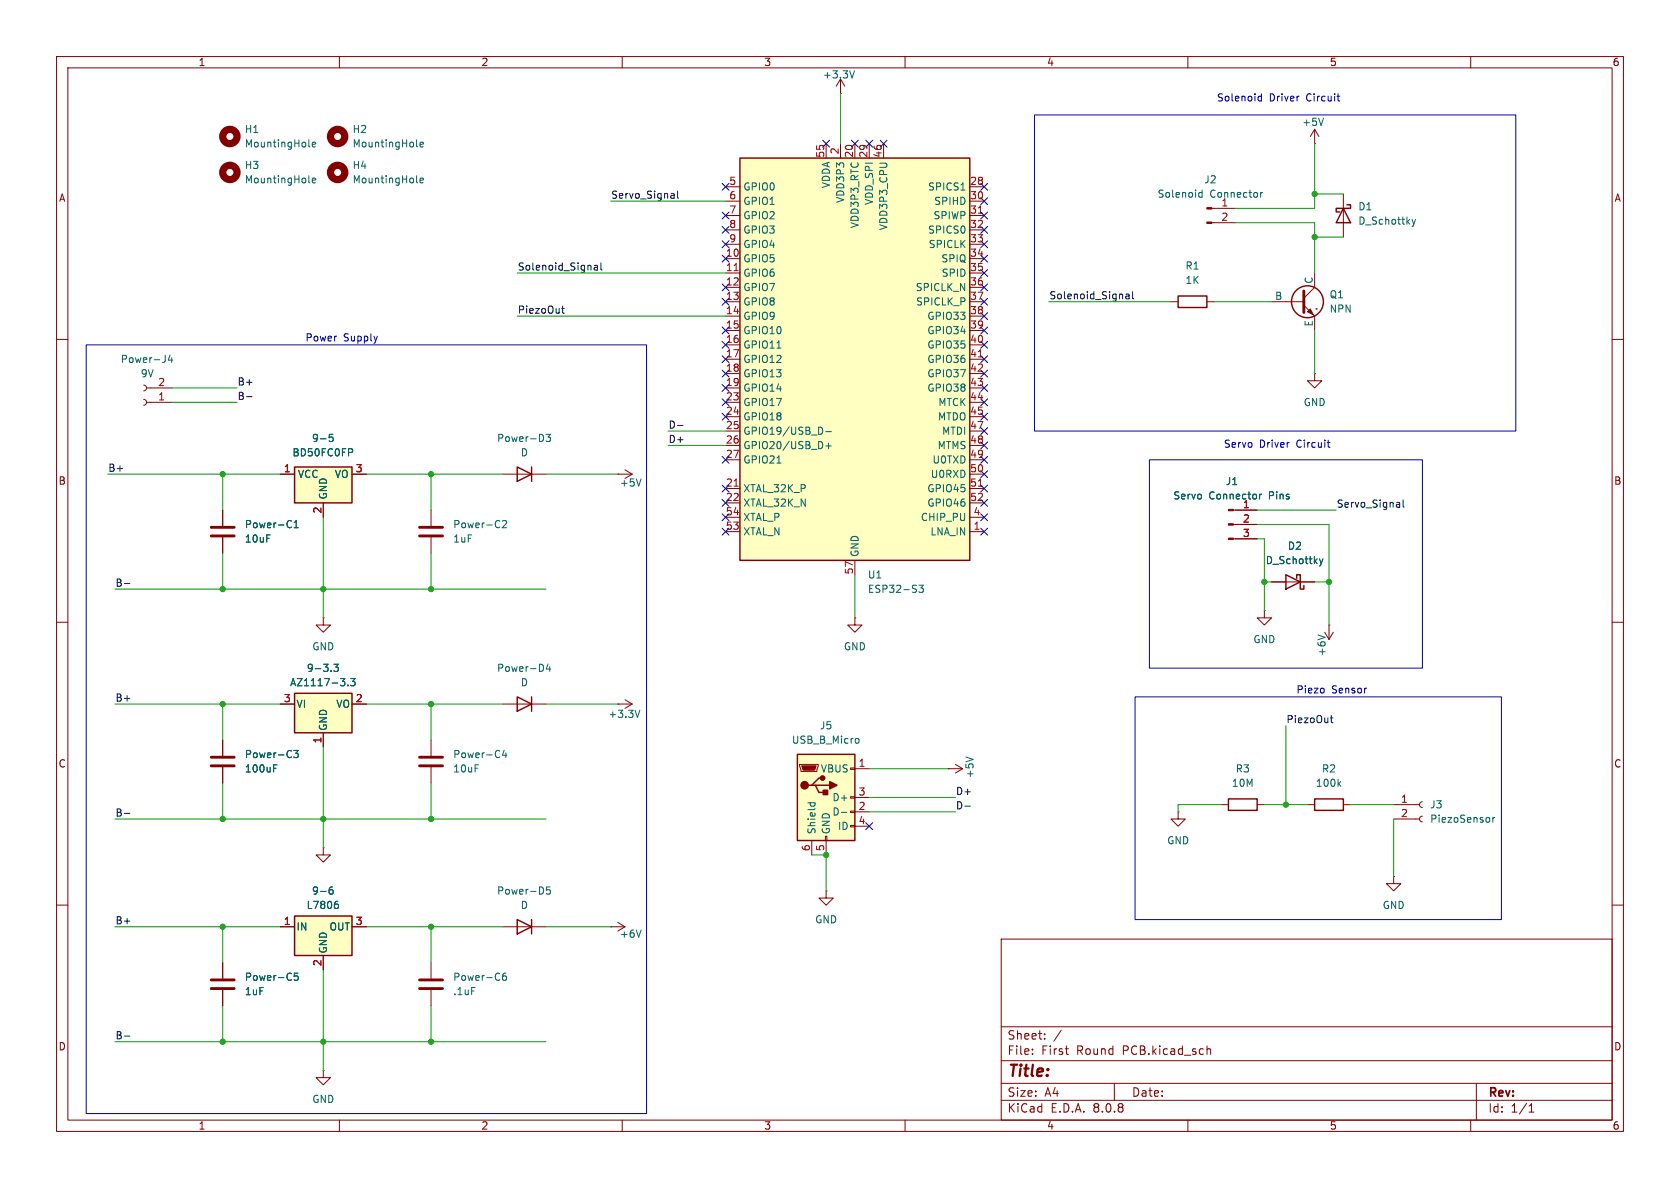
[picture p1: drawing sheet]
<svg xmlns="http://www.w3.org/2000/svg" width="297mm" height="210mm" viewBox="0 0 297 210" stroke-linecap="round" stroke-linejoin="round" font-family="sans-serif">
<g fill="none" stroke="#840000" stroke-width=".18">
<path d="M10 10h277v190h-277zM12 12h273v186h-273zM60 10v2M110 10v2M160 10v2M210 10v2M260 10v2M214.2 39.4h4.2M214.2 36.8h4.2M232.4 25.4h.1M232.4 22.9v2.5M232.4 22.9l-.8 1.2"/>
<path d="M232.4 22.9l.8 1.2M237.5 34.3v7.6M224.8 53.3h5.7M230.5 54l1.9 1.9v2.5M232.4 48.3v2.5l-1.9 1.9M232.7 54.6h.1M10 60h2M285 60h2M76.2 90.2v2.8M76.2 95v2.8M10 110h2M285 110h2"/>
<path d="M208.3 143.5v1.3h1.2l-1.2 1.3-1.3-1.3h1.3M208.3 143.5h.1M246.4 144.8h4.6M246.4 142.2h4.6M251.5 144.3l-.4 .1-.1 .4 .1 .3 .4 .2M251.5 141.7l-.4 .2-.1 .3 .1 .4 .4 .1M10 160h2M177 166h108v32h-108zM285 160h2M60 198v2M110 198v2M160 198v2"/>
<path d="M177 194.5h108M177 191.5h108M177 187.5h108M177 181.5h108M182.5 186.3v.1M182.5 185.5v.1M184.7 183.6v.1M184.7 182.8v.1M187.6 182.1l-1.3 2M188.3 185.4h.6M188.7 186.4h.2M197 191.5v3"/>
<path d="M210 198v2M213.4 185.5l.2-.1 .4 .1v.9M213.4 184.9v1.5M260 198v2M261 191.5v6.5M270.3 196.6h.9M270.3 195.5l.4-.4v1.5"/>
</g>
<g fill="#840000" stroke="#840000" stroke-width=".18">
<path d="M213.4 39.2h.8v.3h-.8z"/>
<path d="M213.4 36.7h.8v.3h-.8z"/>
<path d="M231.1 55.1l.5-.5 .6 1z"/>
</g>
<path d="M211.9 34.6l.3 .3 .3-.1M212.5 33.6v1.3M212.5 34.1l-.3-.1-.3 .3M222.9 34v.9M223.2 34l-.3 .3M234 20.9l-.5 1.3M249.6 38.8l.3 .8M249.9 39.6l-.3 .5M250.2 38.8l-.3 .8M88.8 92.1l.5-.1 .3 .4-.8 .9h.8M263.9 144.5v.9M264.3 144.5l-.4 .3" fill="none" stroke="#006464" stroke-width=".18"/>
<g fill="none" stroke="#840000" stroke-width=".25">
<path d="M237.5 36.8l1.3 2.6h-2.6zM238.1 36.2h.7v.6h-2.6v.7h.7"/>
<circle cx="231.1" cy="53.3" r="2.82"/>
</g>
<path d="M230.5 51.4v3.8M74.2 94.7h4M74.2 93.2h4" fill="none" stroke="#840000" stroke-width=".51"/>
<path d="M130.8 27.9h40.6v71.2h-40.6z" fill="#ffffc2"/>
<path d="M130.8 27.9h40.6v71.2h-40.6zM208.3 52.3h5.1v2.1h-5.1zM227.3 101.6l2.6 1.3-2.6 1.2zM229.2 102.2v-.6h.7v2.5h.6v-.6M91.4 123.2l2.6 1.3-2.6 1.2zM94 123.2v2.5" fill="none" stroke="#840000" stroke-width=".25"/>
<g fill="none" stroke="#840000" stroke-width=".18">
<path d="M128.3 33h2.5M128.3 35.6h2.5M128.3 38.1h2.5M146 25.4v2.5M148.6 25.4v2.5M151.1 25.4v2.5M153.7 25.4v2.5M156.2 25.4v2.5M171.4 33h2.6M171.4 35.6h2.6M171.4 38.1h2.6M128.3 50.8h2.5"/>
<path d="M128.3 45.7h2.5M128.3 48.3h2.5M128.3 53.3h2.5M128.3 55.9h2.5M128.3 58.4h2.5M128.3 40.6h2.5M128.3 43.2h2.5M171.4 50.8h2.6M171.4 45.7h2.6M171.4 48.3h2.6M171.4 53.3h2.6M171.4 55.9h2.6"/>
<path d="M171.4 58.4h2.6M171.4 40.6h2.6M171.4 43.2h2.6M207 53.3h1.3M213.4 53.3h1.2M128.3 73.7h2.5M128.3 61h2.5M128.3 63.5h2.5M128.3 66h2.5M128.3 68.6h2.5M128.3 71.1h2.5M128.3 76.2h2.5"/>
<path d="M128.3 78.7h2.5M171.4 73.7h2.6M171.4 61h2.6M171.4 63.5h2.6M171.4 66h2.6M171.4 68.6h2.6M171.4 71.1h2.6M171.4 76.2h2.6M171.4 78.7h2.6M232.4 66v1.3h1.3l-1.3 1.3-1.3-1.3h1.3M232.4 66h.1M128.3 86.4h2.5"/>
<path d="M128.3 94h2.5M128.3 88.9h2.5M128.3 81.3h2.5M128.3 91.4h2.5M151.1 99.1v2.5M171.4 86.4h2.6M171.4 94h2.6M171.4 88.9h2.6M171.4 81.3h2.6M171.4 91.4h2.6M171.4 83.8h2.6M218 95.3h4.2"/>
<path d="M218 92.7h4.2M218 90.2h4.2M151.1 109.2v1.3h1.3l-1.3 1.3-1.2-1.3h1.2M151.1 109.2h.1M223.5 108v1.2h1.3l-1.3 1.3-1.3-1.3h1.3M223.5 108h.1M224.8 102.9h7.6M234.2 111.8l.7 1.2M234.9 110.5h.1M234.9 110.5v2.5M235.7 111.8l-.8 1.2M88.9 124.5h7.6"/>
<path d="M167.6 135.9h.1M167.6 135.9h2.6M168.9 135.1l1.3 .8M170.2 135.9l-1.3 .8"/>
</g>
<path d="M173 37.7h.7M129.8 47.8h.7M173 63.1h.7M129.8 85.9h.7M173 85.9h.7" fill="none" stroke="#a90000" stroke-width=".18"/>
<g fill="none" stroke="#006464" stroke-width=".18">
<path d="M169.9 33.6h.7M137.3 61.5h.8M145.2 75.6l.2 .5-.2 .6M146 76.3h1M146 78.8h1M146.5 78.4v.9M137.3 81.9h.8M222.7 87.4v.8M223 87.4l-.3 .2M233.3 98.8l.3 .8M233.6 99.6l-.3 .5M233.9 98.8l-.3 .8"/>
<path d="M96.9 117.4l-.3 .9h.8M97.2 117.8v.9M162.4 103.4h.8l-.4 .5 .4 .2v.5l-.2 .1-.6-.1M233 112.2l1.3 .5M170.8 133.8l1.2 .4"/>
</g>
<g fill="#840000" stroke="#840000" stroke-width=".18">
<path d="M217.2 95.1h.8v.3h-.8z"/>
<path d="M217.2 92.6h.8v.2h-.8z"/>
<path d="M217.2 90h.8v.3h-.8z"/>
</g>
<path d="M141 133.4h10.1v15.2h-10.1z" fill="#ffffc2"/>
<path d="M91.4 82.6l2.6 1.2-2.6 1.3zM94 82.6v2.5M141 133.4h10.1v15.2h-10.1zM143.5 138.8h.6l.7 1.3h1.2M144.1 138.8h2.6M145.4 137.5h-.6l-1.3 1.3h-.6" fill="none" stroke="#840000" stroke-width=".25"/>
<g fill="#840000" stroke="#840000" stroke-width=".25">
<path d="M146.7 138.2l1.3 .6-1.3 .6z"/>
<path d="M145.5 139.7h.8v.8h-.8z"/>
<circle cx="142.2" cy="138.8" r=".63"/>
<circle cx="145.4" cy="137.5" r=".38"/>
</g>
<g fill="none" stroke="#840000" stroke-width=".18">
<path d="M88.9 83.8h7.6M76.2 130.8v2.8M76.2 135.6v2.8M109.2 124.5h.1M109.2 124.5h2.6M110.5 123.7l1.3 .8M111.8 124.5l-1.3 .7M141.4 135.1h3.3v.3l-.3 1h-2.8zM150.4 135.8h.7v.2h-.7zM151.1 135.9h2.6M57.1 149.9v1.2h1.3l-1.3 1.3-1.2-1.3h1.2M57.1 149.9h.1"/>
<path d="M143.5 148.6v2.5M145.9 147.8h.3v.8h-.3zM146 157.5v1.3h1.3l-1.3 1.2-1.2-1.2h1.2M146 157.5h.1M146 148.6v2.5M150.4 145.9h.7v.3h-.7zM150.4 143.4h.7v.2h-.7zM150.4 140.8h.7v.3h-.7zM151.1 143.5h2.6M151.1 141h2.6M151.1 146.1h2.6M39.4 170.2v2.8"/>
<path d="M39.4 175v2.8"/>
</g>
<path d="M141.7 135.4h2.6l-.3 .7h-2z" fill="#840000" stroke="#840000" stroke-width=".18"/>
<path d="M96.5 76.8h.8l-.4 .5 .3 .1v.5l-.1 .1-.6-.1M89.1 132.6l-.3 .9h.8M89.4 133.1v.8M113.1 125.5l-.4 1.3M151.4 130.5l.3 .1 .2 .2-.1 .5-.4 .1M142.8 141.9h1.3M143.3 141.9l-.1 .4M144 141.9l.1 .4M148.7 143.6h1M52.7 172h-.6l-.1 .6 .2-.1 .4 .1 .1 .2v.4l-.2 .1-.5-.1" fill="none" stroke="#006464" stroke-width=".18"/>
<path d="M74.2 135.4h4M74.2 133.9h4M37.3 174.8h4.1M37.3 173.2h4.1" fill="none" stroke="#840000" stroke-width=".51"/>
<path d="M52.1 161.9h10.1v7h-10.1z" fill="#ffffc2"/>
<path d="M52.1 161.9h10.1v7h-10.1zM91.4 162.6l2.6 1.2-2.6 1.3zM94 162.6v2.5" fill="none" stroke="#840000" stroke-width=".25"/>
<g fill="none" stroke="#840000" stroke-width=".18">
<path d="M109.2 83.8h.1M109.2 83.8h2.6M110.5 83.1l1.3 .7M111.8 83.8l-1.3 .8M57.1 109.2v1.3h1.3l-1.3 1.3-1.2-1.3h1.2M57.1 109.2h.1M39.4 130.8v2.8M39.4 135.6v2.8M49.5 163.8h2.6M57.1 168.9v2.6M62.2 163.8h2.6M76.2 170.2v2.8"/>
<path d="M76.2 175v2.8M88.9 163.8h7.6M107.9 163.8h.1M107.9 163.8h2.6M109.2 163.1l1.3 .7M110.5 163.8l-1.3 .8M57.1 189.2v1.3h1.3l-1.3 1.3-1.2-1.3h1.2M57.1 189.2h.1"/>
</g>
<path d="M113.3 84.7l-.4 1.2M48.4 135.8h.4M48.4 135.2h.6M51.9 132.7h.8l-.4 .4 .4 .2v.5l-.2 .1-.6-.1M58.8 156.8l-.4 .1a.86 .86 0 0 0 0 1.2l.4-.2 .1-.4-.2-.2h-.3l-.2 .2M59.4 159.8h.2l.2 .3v.4l-.4 .1M59.5 159.3h.2M97.2 156.8h-.6v.6l.2-.1h.4l.1 .2-.1 .4-.1 .2-.5-.2M89.4 172l-.3 .1a.86 .86 0 0 0 0 1.2l.4-.1 .1-.4-.3-.3h-.2l-.3 .3M113.3 164.4l-.4 1.3" fill="none" stroke="#006464" stroke-width=".18"/>
<path d="M37.3 135.4h4.1M37.3 133.9h4.1M74.2 174.8h4M74.2 173.2h4" fill="none" stroke="#840000" stroke-width=".51"/>
<path d="M52.1 122.6h10.1v6.9h-10.1z" fill="#ffffc2"/>
<path d="M52.1 122.6h10.1v6.9h-10.1z" fill="none" stroke="#840000" stroke-width=".25"/>
<path d="M25.4 68.1l.4 .1 .1 .4-.1 .3-.4 .2M25.4 70.6l.4 .2 .1 .3-.1 .4-.4 .1M25.9 68.6h4.6M25.9 71.1h4.6M39.4 90.2v2.8M39.4 95v2.8M49.5 124.5h2.6M57.1 129.5v2.6M62.2 124.5h2.6" fill="none" stroke="#840000" stroke-width=".18"/>
<path d="M30.1 62.7l-.3 1h.7M30.4 63.2v.9M51.3 92l.2 .1M51.5 93.2l-.2 .1M52 93.3h.7M52 92.4l.4-.4v1.3M59 117.4h.8l-.4 .5 .4 .1v.6l-.2 .1-.6-.1M62 120h.8l-.4 .4 .3 .2v.5l-.2 .1-.5-.1M61.5 121.1v.1" fill="none" stroke="#006464" stroke-width=".18"/>
<path d="M37.3 94.7h4.1M37.3 93.2h4.1" fill="none" stroke="#840000" stroke-width=".51"/>
<path d="M52.1 82.6h10.1v6.3h-10.1z" fill="#ffffc2"/>
<path d="M52.1 82.6h10.1v6.3h-10.1zM217.2 141.2h5v2.1h-5zM232.4 141.2h5.1v2.1h-5.1z" fill="none" stroke="#840000" stroke-width=".25"/>
<g fill="none" stroke="#840000" stroke-width=".18">
<path d="M148.6 16.5h.1M148.6 14l-.8 1.2M148.6 14v2.5M148.6 14l.8 1.2M39.4 90.2v2.8M39.4 95v2.8M49.5 83.8h2.6M57.1 88.9v2.5M62.2 83.8h2.6M218.4 90.2h3.8M218.4 92.7h3.8M218.4 95.3h3.8"/>
<path d="M224.8 102.9h2.5M229.9 102.9h2.5M39.4 130.8v2.8M39.4 135.6v2.8M49.5 124.5h2.6M57.1 129.5v2.6M62.2 124.5h2.6M215.9 142.2h1.3M222.2 142.2h1.3M231.1 142.2h1.3M237.5 142.2h1.3M246.4 154.9v1.3h1.2l-1.2 1.3-1.3-1.3h1.3"/>
<path d="M246.4 154.9h.1M39.4 170.2v2.8M39.4 175v2.8M49.5 163.8h2.6M57.1 168.9v2.6M62.2 163.8h2.6"/>
</g>
<g fill="none" stroke="#006464" stroke-width=".18">
<path d="M151.1 12.5l-.5 1.3M54.6 32.1l.2 .2M54.6 25.8l.2 .2M55.2 25.6l.6-.2-.1-.2-.3-.1-.2 .2 .1 .6h.4M55.2 31.9l.6-.1-.1-.3h-.3l-.2 .2 .1 .6h.4M73.6 25.8l.2 .2M73.6 32.1l.2 .2M74.3 25.6l.6-.2-.1-.2-.4-.1-.1 .2v.6h.5M74.3 31.9l.6-.1-.1-.3h-.4l-.1 .2v.6h.5M58.8 76.8h-.6v.6l.2-.1h.4l.1 .2-.1 .4-.1 .1-.5-.1M62.1 79.3l.3 .3-.1 .3-.2 .1M51.3 92l.2 .1"/>
<path d="M51.5 93.2l-.2 .1M52 93.3h.7M52 92.4l.4-.4v1.3M222.7 87.4v.8M223 87.4l-.3 .2M233.3 98.8l.3 .8M233.6 99.6l-.3 .5M233.9 98.8l-.3 .8M59 117.4h.8l-.4 .5 .4 .1v.6l-.2 .1-.6-.1M62 120h.8l-.4 .4 .3 .2v.5l-.2 .1-.5-.1M48.4 135.8h.4M48.4 135.2h.6"/>
<path d="M51.9 132.7h.8l-.4 .4 .4 .2v.5l-.2 .1-.6-.1M61.5 121.1v.1M236.7 138.5l.3 .5M237 138.2l-.4 .4M58.8 156.8l-.4 .1a.86 .86 0 0 0 0 1.2l.4-.2 .1-.4-.2-.2h-.3l-.2 .2M59.4 159.8h.2l.2 .3v.4l-.4 .1M59.5 159.3h.2M52.7 172h-.6l-.1 .6 .2-.1 .4 .1 .1 .2v.4l-.2 .1-.5-.1"/>
</g>
<g fill="none" stroke="#840000" stroke-width="1.3">
<circle cx="40.6" cy="30.5" r="1.27"/>
<circle cx="40.6" cy="24.1" r="1.27"/>
<circle cx="59.7" cy="30.5" r="1.27"/>
<circle cx="59.7" cy="24.1" r="1.27"/>
</g>
<g fill="none" stroke="#0f0f0f" stroke-width=".18">
<path d="M118.8 34.2h.2l.2 .2v.6M119.2 35h-.4M119.2 34.5l-.4 .1M119.8 33.8v1.1l.2 .1M99.3 54.5h.5M99.5 54.1v1.1l.3 .2M105.1 47h.5v.7M105.6 47.2l-.4 .1-.2 .1 .2 .3h.4M106.2 46.5v1.1l.2 .1M199.1 52h.5v.8M199.6 52.3h-.4l-.2 .2 .2 .3h.4M200.2 51.6v1l.2 .2"/>
<path d="M43.6 70.1h1M119.8 75.2h1M247 88.8h.3l.1 .2v.7M247.4 89.6l-.4 .1M247.4 89.1l-.4 .1M248.1 88.4v1.1l.1 .2M22 103.1h1M235.2 126.9h.5M235.4 126.5v1.1l.3 .2M22 143.8h1M170.6 142.5h1M22 183.2h1"/>
</g>
<path d="M222.4 17.6l.2 .3 .4-.1M223 16.6v1.3M223 17.1l-.4-.1-.2 .3M236.4 17h.5M236.6 17.8l.3 .1M182.9 20.3h85.1v55.9h-85.1zM15.2 61h99.1v135.9h-99.1zM234.6 78.2h.5M234.9 79l.2 .1M203.2 81.3h48.3v36.8h-48.3zM200.7 123.2h64.7v39.4h-64.7zM234 121.8v.6" fill="none" stroke="#0000c2" stroke-width=".18"/>
<g fill="none" stroke="#009600" stroke-width=".18">
<path d="M148.6 16.5v8.9M107.9 35.6h20.4M218.4 39.4h14v8.9M232.4 25.4v11.4h-14M232.4 34.3h5.1M91.4 48.3h36.9M91.4 55.9h36.9M185.4 53.3h21.6M214.6 53.3h10.2M232.4 58.4v7.6M232.4 41.9h5.1M30.5 71.1h11.4"/>
<path d="M30.5 68.6h11.4M118.1 78.7h10.2M118.1 76.2h10.2M19 83.8h30.5M39.4 83.8v6.4M39.4 97.8v6.3M57.1 91.4v17.8M64.8 83.8h24.1M76.2 83.8v6.4M76.2 97.8v6.3M96.5 83.8h12.7M222.2 92.7h12.7v17.8"/>
<path d="M222.2 90.2h14M222.2 95.3h1.3v12.7M20.3 104.1h76.2M151.1 101.6v7.6M223.5 102.9h1.3M232.4 102.9h2.5M20.3 124.5h29.2M39.4 124.5v6.3M39.4 138.4v6.4M57.1 132.1v17.8M64.8 124.5h24.1M76.2 124.5v6.3"/>
<path d="M76.2 138.4v6.4M96.5 124.5h12.7M153.7 135.9h13.9M227.3 128.3v13.9M20.3 144.8h76.2M143.5 151.1h2.5v6.4M153.7 143.5h15.2M153.7 141h15.2M215.9 142.2h-7.6v1.3M223.5 142.2h7.6M238.8 142.2h7.6M246.4 144.8v10.1"/>
<path d="M20.3 163.8h29.2M39.4 163.8v6.4M39.4 177.8v6.4M57.1 171.5v17.7M64.8 163.8h24.1M76.2 163.8v6.4M76.2 177.8v6.4M96.5 163.8h11.4M20.3 184.2h76.2"/>
</g>
<g fill="none" stroke="#000084" stroke-width=".18">
<path d="M127.7 32.4l1.2 1.2M127.7 37.5l1.2 1.2M128.9 32.4l-1.2 1.2M128.9 37.5l-1.2 1.2M145.4 24.8l1.3 1.2M146.7 24.8l-1.3 1.2M150.5 24.8l1.2 1.2M151.7 24.8l-1.2 1.2M153.1 24.8l1.2 1.2M154.3 24.8l-1.2 1.2M155.6 24.8l1.2 1.2M156.8 24.8l-1.2 1.2"/>
<path d="M173.4 35l1.2 1.2M173.4 32.4l1.2 1.2M173.4 37.5l1.2 1.2M174.6 35l-1.2 1.2M174.6 32.4l-1.2 1.2M174.6 37.5l-1.2 1.2M127.7 52.7l1.2 1.2M127.7 45.1l1.2 1.2M127.7 57.8l1.2 1.2M127.7 50.2l1.2 1.2M127.7 40l1.2 1.2M127.7 42.6l1.2 1.2"/>
<path d="M128.9 52.7l-1.2 1.2M128.9 42.6l-1.2 1.2M128.9 45.1l-1.2 1.2M128.9 57.8l-1.2 1.2M128.9 50.2l-1.2 1.2M128.9 40l-1.2 1.2M173.4 57.8l1.2 1.2M173.4 55.3l1.2 1.2M173.4 50.2l1.2 1.2M173.4 52.7l1.2 1.2M173.4 45.1l1.2 1.2M173.4 40l1.2 1.2"/>
<path d="M173.4 47.7l1.2 1.2M173.4 42.6l1.2 1.2M174.6 57.8l-1.2 1.2M174.6 55.3l-1.2 1.2M174.6 50.2l-1.2 1.2M174.6 52.7l-1.2 1.2M174.6 47.7l-1.2 1.2M174.6 45.1l-1.2 1.2M174.6 40l-1.2 1.2M174.6 42.6l-1.2 1.2M127.7 62.9l1.2 1.2M127.7 68l1.2 1.2"/>
<path d="M127.7 60.4l1.2 1.2M127.7 65.4l1.2 1.2M127.7 70.5l1.2 1.2M127.7 73.1l1.2 1.2M128.9 62.9l-1.2 1.2M128.9 68l-1.2 1.2M128.9 60.4l-1.2 1.2M128.9 65.4l-1.2 1.2M128.9 70.5l-1.2 1.2M128.9 73.1l-1.2 1.2M173.4 70.5l1.2 1.2M173.4 75.6l1.2 1.2"/>
<path d="M173.4 73.1l1.2 1.2M173.4 68l1.2 1.2M173.4 78.1l1.2 1.2M173.4 62.9l1.2 1.2M173.4 60.4l1.2 1.2M173.4 65.4l1.2 1.2M174.6 70.5l-1.2 1.2M174.6 75.6l-1.2 1.2M174.6 73.1l-1.2 1.2M174.6 68l-1.2 1.2M174.6 78.1l-1.2 1.2M174.6 62.9l-1.2 1.2"/>
<path d="M174.6 60.4l-1.2 1.2M174.6 65.4l-1.2 1.2M127.7 93.4l1.2 1.2M127.7 85.8l1.2 1.2M127.7 88.3l1.2 1.2M127.7 90.8l1.2 1.2M127.7 80.7l1.2 1.2M128.9 80.7l-1.2 1.2M128.9 93.4l-1.2 1.2M128.9 85.8l-1.2 1.2M128.9 88.3l-1.2 1.2M128.9 90.8l-1.2 1.2"/>
<path d="M173.4 80.7l1.2 1.2M173.4 85.8l1.2 1.2M173.4 88.3l1.2 1.2M173.4 83.2l1.2 1.2M173.4 90.8l1.2 1.2M173.4 93.4l1.2 1.2M174.6 80.7l-1.2 1.2M174.6 85.8l-1.2 1.2M174.6 88.3l-1.2 1.2M174.6 83.2l-1.2 1.2M174.6 90.8l-1.2 1.2M174.6 93.4l-1.2 1.2"/>
<path d="M153.1 145.4l1.2 1.3M154.3 145.4l-1.2 1.3"/>
</g>
<g fill="#009600" stroke="#009600" stroke-width=".18">
<circle cx="57.1" cy="104.1" r=".46"/>
<circle cx="76.2" cy="104.1" r=".46"/>
<circle cx="76.2" cy="124.5" r=".46"/>
<circle cx="76.2" cy="144.8" r=".46"/>
<circle cx="232.4" cy="41.9" r=".46"/>
<circle cx="232.4" cy="34.3" r=".46"/>
<circle cx="57.1" cy="144.8" r=".46"/>
<circle cx="39.4" cy="104.1" r=".46"/>
<circle cx="39.4" cy="124.5" r=".46"/>
<circle cx="39.4" cy="83.8" r=".46"/>
<circle cx="39.4" cy="144.8" r=".46"/>
<circle cx="234.9" cy="102.9" r=".46"/>
<circle cx="227.3" cy="142.2" r=".46"/>
<circle cx="223.5" cy="102.9" r=".46"/>
<circle cx="146" cy="151.1" r=".46"/>
<circle cx="76.2" cy="184.2" r=".46"/>
<circle cx="76.2" cy="163.8" r=".46"/>
<circle cx="39.4" cy="184.2" r=".46"/>
<circle cx="57.1" cy="184.2" r=".46"/>
<circle cx="39.4" cy="163.8" r=".46"/>
<circle cx="76.2" cy="83.8" r=".46"/>
</g>
<text font-size="2.8" fill="#840000" x="178" y="190.9">Title:</text>
<g font-size="2.1" fill="#840000">
<text x="178" y="184">Sheet:</text>
<text x="178" y="186.7">File:</text>
<text x="184.1" y="186.7">First</text>
<text x="190.4" y="186.7">Round</text>
<text x="198.6" y="186.7">PCB.kicad_sch</text>
<text x="178" y="196.9">KiCad</text>
<text x="178" y="194.1">Size:</text>
<text x="184.7" y="194.1">A4</text>
<text x="185.7" y="196.9">E.D.A.</text>
<text x="193.3" y="196.9">8.0.8</text>
<text x="200" y="194.1">Date:</text>
<text x="263" y="194.3">Rev:</text>
<text x="263" y="196.9">Id:</text>
<text x="267.1" y="196.9">1/1</text>
</g>
<g font-size="1.8" fill="#840000">
<text x="35" y="11.9">1</text>
<text x="85" y="11.9">2</text>
<text x="135" y="11.9">3</text>
<text x="185" y="11.9">4</text>
<text x="235" y="11.9">5</text>
<text x="285" y="11.9">6</text>
<text x="10.3" y="35.9">A</text>
<text x="285.3" y="35.9">A</text>
<text x="10.3" y="85.9">B</text>
<text x="285.3" y="85.9">B</text>
<text x="10.3" y="135.9">C</text>
<text x="285.3" y="135.9">C</text>
<text x="10.3" y="185.9">D</text>
<text x="285.3" y="185.9">D</text>
<text x="35" y="199.9">1</text>
<text x="85" y="199.9">2</text>
<text x="135" y="199.9">3</text>
<text x="185" y="199.9">4</text>
<text x="235" y="199.9">5</text>
<text x="285" y="199.9">6</text>
</g>
<g font-size="1.8" fill="#006464">
<text x="145.4" y="14.1">+3.3V</text>
<text x="43.2" y="23.7">H1</text>
<text x="62.2" y="23.7">H2</text>
<text x="230.1" y="22.5">+5V</text>
<text x="43.2" y="26.3">MountingHole</text>
<text x="62.2" y="26.3">MountingHole</text>
<text x="43.2" y="30.1">H3</text>
<text x="43.2" y="32.6">MountingHole</text>
<text x="62.2" y="30.1">H4</text>
<text x="62.2" y="32.6">MountingHole</text>
<text x="131.3" y="33.9">GPIO0</text>
<text x="146.9" y="33.4" transform="rotate(-90 146.9 33.4)">VDDA</text>
<text x="149.5" y="36" transform="rotate(-90 149.5 36)">VDD3P3</text>
<text x="164" y="33.9">SPICS1</text>
<text x="204.5" y="35.2">Solenoid</text>
<text x="212.8" y="32.6">J2</text>
<text x="213.9" y="35.2">Connector</text>
<text x="131.3" y="36.4">GPIO1</text>
<text x="131.3" y="39">GPIO2</text>
<text x="131.3" y="41.5">GPIO3</text>
<text x="152" y="40.4" transform="rotate(-90 152 40.4)">VDD3P3_RTC</text>
<text x="154.5" y="36.3" transform="rotate(-90 154.5 36.3)">VDD_SPI</text>
<text x="157.1" y="40.8" transform="rotate(-90 157.1 40.8)">VDD3P3_CPU</text>
<text x="164" y="41.5">SPICS0</text>
<text x="164.9" y="39">SPIWP</text>
<text x="165.1" y="36.4">SPIHD</text>
<text x="215.8" y="36.6">1</text>
<text x="240" y="37.4">D1</text>
<text x="240" y="39.9">D_Schottky</text>
<text x="131.3" y="46.6">GPIO5</text>
<text x="131.3" y="44">GPIO4</text>
<text x="164.1" y="44">SPICLK</text>
<text x="166.3" y="46.6">SPIQ</text>
<text x="209.5" y="47.9">R1</text>
<text x="131.3" y="49.1">GPIO6</text>
<text x="131.3" y="51.7">GPIO7</text>
<text x="161.8" y="51.7">SPICLK_N</text>
<text x="166.4" y="49.1">SPID</text>
<text x="209.5" y="50.4">1K</text>
<text x="225.3" y="53.1">B</text>
<text x="232.2" y="50.3" transform="rotate(-90 232.2 50.3)">C</text>
<text x="235" y="52.9">Q1</text>
<text x="131.3" y="54.2">GPIO8</text>
<text x="131.3" y="56.7">GPIO9</text>
<text x="131.3" y="59.3">GPIO10</text>
<text x="161.8" y="54.2">SPICLK_P</text>
<text x="163.8" y="56.7">GPIO33</text>
<text x="163.8" y="59.3">GPIO34</text>
<text x="232.2" y="57.8" transform="rotate(-90 232.2 57.8)">E</text>
<text x="235" y="55.5">NPN</text>
<text x="21.2" y="64.4">Power-J4</text>
<text x="131.3" y="61.8">GPIO11</text>
<text x="131.3" y="64.4">GPIO12</text>
<text x="163.8" y="61.8">GPIO35</text>
<text x="163.8" y="64.4">GPIO36</text>
<text x="24.8" y="66.9">9V</text>
<text x="131.3" y="66.9">GPIO13</text>
<text x="131.3" y="69.4">GPIO14</text>
<text x="131.3" y="72">GPIO17</text>
<text x="163.8" y="66.9">GPIO37</text>
<text x="163.8" y="69.4">GPIO38</text>
<text x="165.8" y="72">MTCK</text>
<text x="230.4" y="72">GND</text>
<text x="131.3" y="74.5">GPIO18</text>
<text x="131.3" y="77.1">GPIO19/USB_D-</text>
<text x="165.7" y="74.5">MTDO</text>
<text x="166.4" y="77.1">MTDI</text>
<text x="51.6" y="80.9">BD50FC0FP</text>
<text x="55.1" y="78.3">9-5</text>
<text x="87.8" y="78.3">Power-D3</text>
<text x="92" y="80.9">D</text>
<text x="131.3" y="79.6">GPIO20/USB_D+</text>
<text x="131.3" y="82.1">GPIO21</text>
<text x="164.8" y="82.1">U0TXD</text>
<text x="165.7" y="79.6">MTMS</text>
<text x="52.6" y="84.7">VCC</text>
<text x="58" y="88.4" transform="rotate(-90 58 88.4)">GND</text>
<text x="59.1" y="84.7">VO</text>
<text x="109.5" y="86.2">+5V</text>
<text x="131.3" y="87.2">XTAL_32K_P</text>
<text x="131.3" y="89.8">XTAL_32K_N</text>
<text x="163.8" y="87.2">GPIO45</text>
<text x="163.8" y="89.8">GPIO46</text>
<text x="164.4" y="84.7">U0RXD</text>
<text x="207.3" y="88.5">Servo</text>
<text x="213.7" y="88.5">Connector</text>
<text x="216.6" y="86">J1</text>
<text x="224.4" y="88.5">Pins</text>
<text x="43.2" y="93.6">Power-C1</text>
<text x="80" y="93.6">Power-C2</text>
<text x="131.3" y="94.8">XTAL_N</text>
<text x="131.3" y="92.3">XTAL_P</text>
<text x="162.7" y="92.3">CHIP_PU</text>
<text x="164.4" y="94.8">LNA_IN</text>
<text x="43.2" y="96.1">10uF</text>
<text x="80" y="96.1">1uF</text>
<text x="152" y="98.6" transform="rotate(-90 152 98.6)">GND</text>
<text x="223.7" y="99.9">D_Schottky</text>
<text x="227.6" y="97.4">D2</text>
<text x="153.3" y="105">ESP32-S3</text>
<text x="153.3" y="102.5">U1</text>
<text x="221.5" y="113.9">GND</text>
<text x="54.1" y="119">9-3.3</text>
<text x="55.1" y="115.2">GND</text>
<text x="87.8" y="119">Power-D4</text>
<text x="149.1" y="115.2">GND</text>
<text x="234.5" y="116.1" transform="rotate(-90 234.5 116.1)">+6V</text>
<text x="51.2" y="121.5">AZ1117-3.3</text>
<text x="52.3" y="125.3">VI</text>
<text x="59.4" y="125.3">VO</text>
<text x="92" y="121.5">D</text>
<text x="58" y="129.3" transform="rotate(-90 58 129.3)">GND</text>
<text x="107.5" y="127.1">+3.3V</text>
<text x="139.9" y="131.7">USB_B_Micro</text>
<text x="144.9" y="129.1">J5</text>
<text x="43.2" y="136.8">100uF</text>
<text x="43.2" y="134.2">Power-C3</text>
<text x="80" y="134.2">Power-C4</text>
<text x="80" y="136.8">10uF</text>
<text x="145" y="136.8">VBUS</text>
<text x="172.3" y="137.7" transform="rotate(-90 172.3 137.7)">+5V</text>
<text x="218.4" y="136.8">R3</text>
<text x="233.6" y="136.8">R2</text>
<text x="147.1" y="141.8">D+</text>
<text x="217.7" y="139.3">10M</text>
<text x="232.5" y="139.3">100k</text>
<text x="252.7" y="143.1">J3</text>
<text x="144.4" y="147.6" transform="rotate(-90 144.4 147.6)">Shield</text>
<text x="146.9" y="147.6" transform="rotate(-90 146.9 147.6)">GND</text>
<text x="147.1" y="144.4">D-</text>
<text x="148" y="146.9">ID</text>
<text x="206.2" y="149.5">GND</text>
<text x="252.7" y="145.6">PiezoSensor</text>
<text x="54.1" y="160.9">L7806</text>
<text x="55.1" y="158.3">9-6</text>
<text x="87.8" y="158.3">Power-D5</text>
<text x="92" y="160.9">D</text>
<text x="244.3" y="160.9">GND</text>
<text x="52.3" y="164.7">IN</text>
<text x="58.1" y="164.7">OUT</text>
<text x="109.5" y="166">+6V</text>
<text x="144" y="163.4">GND</text>
<text x="43.2" y="173.6">Power-C5</text>
<text x="58" y="168.7" transform="rotate(-90 58 168.7)">GND</text>
<text x="80" y="173.6">Power-C6</text>
<text x="43.2" y="176.1">1uF</text>
<text x="80" y="176.1">.1uF</text>
<text x="55.1" y="195.2">GND</text>
</g>
<g font-size="1.8" fill="#0000c2">
<text x="215" y="18.1">Solenoid</text>
<text x="224.4" y="18.1">Driver</text>
<text x="231.1" y="18.1">Circuit</text>
<text x="53.9" y="60.6">Power</text>
<text x="60.7" y="60.6">Supply</text>
<text x="216.3" y="79.4">Servo</text>
<text x="222.6" y="79.4">Driver</text>
<text x="229.3" y="79.4">Circuit</text>
<text x="229.1" y="122.8">Piezo</text>
<text x="235.4" y="122.8">Sensor</text>
</g>
<g font-size="1.8" fill="#a90000">
<text x="145.8" y="28" transform="rotate(-90 145.8 28)">55</text>
<text x="148.3" y="27.4" transform="rotate(-90 148.3 27.4)">2</text>
<text x="150.9" y="28" transform="rotate(-90 150.9 28)">20</text>
<text x="153.4" y="28" transform="rotate(-90 153.4 28)">29</text>
<text x="156" y="28" transform="rotate(-90 156 28)">46</text>
<text x="128.8" y="32.8">5</text>
<text x="128.8" y="35.3">6</text>
<text x="171.4" y="32.8">28</text>
<text x="171.4" y="35.3">30</text>
<text x="128.8" y="37.8">7</text>
<text x="128.8" y="40.4">8</text>
<text x="171.4" y="37.8">31</text>
<text x="171.4" y="40.4">32</text>
<text x="215.8" y="39.1">2</text>
<text x="128.2" y="45.5">10</text>
<text x="128.8" y="42.9">9</text>
<text x="171.4" y="42.9">33</text>
<text x="171.4" y="45.5">34</text>
<text x="128.2" y="48">11</text>
<text x="128.2" y="50.5">12</text>
<text x="128.2" y="53.1">13</text>
<text x="171.4" y="50.5">36</text>
<text x="171.4" y="48">35</text>
<text x="171.4" y="53.1">37</text>
<text x="128.2" y="55.6">14</text>
<text x="128.2" y="58.2">15</text>
<text x="171.4" y="55.6">38</text>
<text x="171.4" y="58.2">39</text>
<text x="128.2" y="60.7">16</text>
<text x="128.2" y="63.2">17</text>
<text x="128.2" y="65.8">18</text>
<text x="171.4" y="60.7">40</text>
<text x="171.4" y="63.2">41</text>
<text x="171.4" y="65.8">42</text>
<text x="27.9" y="70.9">1</text>
<text x="27.9" y="68.3">2</text>
<text x="128.2" y="68.3">19</text>
<text x="128.2" y="70.9">23</text>
<text x="171.4" y="68.3">43</text>
<text x="171.4" y="70.9">44</text>
<text x="128.2" y="73.4">24</text>
<text x="128.2" y="75.9">25</text>
<text x="171.4" y="73.4">45</text>
<text x="171.4" y="75.9">47</text>
<text x="50.1" y="83.6">1</text>
<text x="62.8" y="83.6">3</text>
<text x="128.2" y="78.5">26</text>
<text x="128.2" y="81">27</text>
<text x="171.4" y="78.5">48</text>
<text x="171.4" y="81">49</text>
<text x="171.4" y="83.6">50</text>
<text x="128.2" y="86.1">21</text>
<text x="128.2" y="88.6">22</text>
<text x="171.4" y="86.1">51</text>
<text x="171.4" y="88.6">52</text>
<text x="219.6" y="89.9">1</text>
<text x="56.9" y="90.9" transform="rotate(-90 56.9 90.9)">2</text>
<text x="128.2" y="93.7">53</text>
<text x="128.2" y="91.2">54</text>
<text x="172" y="93.7">1</text>
<text x="172" y="91.2">4</text>
<text x="219.6" y="92.5">2</text>
<text x="219.6" y="95">3</text>
<text x="150.9" y="101.6" transform="rotate(-90 150.9 101.6)">57</text>
<text x="50.1" y="124.2">3</text>
<text x="62.8" y="124.2">2</text>
<text x="56.9" y="131.5" transform="rotate(-90 56.9 131.5)">1</text>
<text x="151.7" y="135.6">1</text>
<text x="151.7" y="143.3">2</text>
<text x="151.7" y="140.7">3</text>
<text x="247.6" y="142">1</text>
<text x="151.7" y="145.8">4</text>
<text x="247.6" y="144.5">2</text>
<text x="143.3" y="150.6" transform="rotate(-90 143.3 150.6)">6</text>
<text x="145.8" y="150.6" transform="rotate(-90 145.8 150.6)">5</text>
<text x="50.1" y="163.6">1</text>
<text x="62.8" y="163.6">3</text>
<text x="56.9" y="170.9" transform="rotate(-90 56.9 170.9)">2</text>
</g>
<g font-size="1.8" fill="#0f0f0f">
<text x="107.9" y="35.2">Servo_Signal</text>
<text x="91.4" y="47.9">Solenoid_Signal</text>
<text x="185.4" y="53">Solenoid_Signal</text>
<text x="91.4" y="55.5">PiezoOut</text>
<text x="41.9" y="68.2">B+</text>
<text x="41.9" y="70.8">B-</text>
<text x="118.1" y="75.9">D-</text>
<text x="19" y="83.5">B+</text>
<text x="118.1" y="78.4">D+</text>
<text x="236.2" y="89.8">Servo_Signal</text>
<text x="20.3" y="103.8">B-</text>
<text x="20.3" y="124.1">B+</text>
<text x="227.3" y="127.9">PiezoOut</text>
<text x="168.9" y="140.6">D+</text>
<text x="168.9" y="143.2">D-</text>
<text x="20.3" y="144.4">B-</text>
<text x="20.3" y="163.5">B+</text>
<text x="20.3" y="183.8">B-</text>
</g>
</svg>
